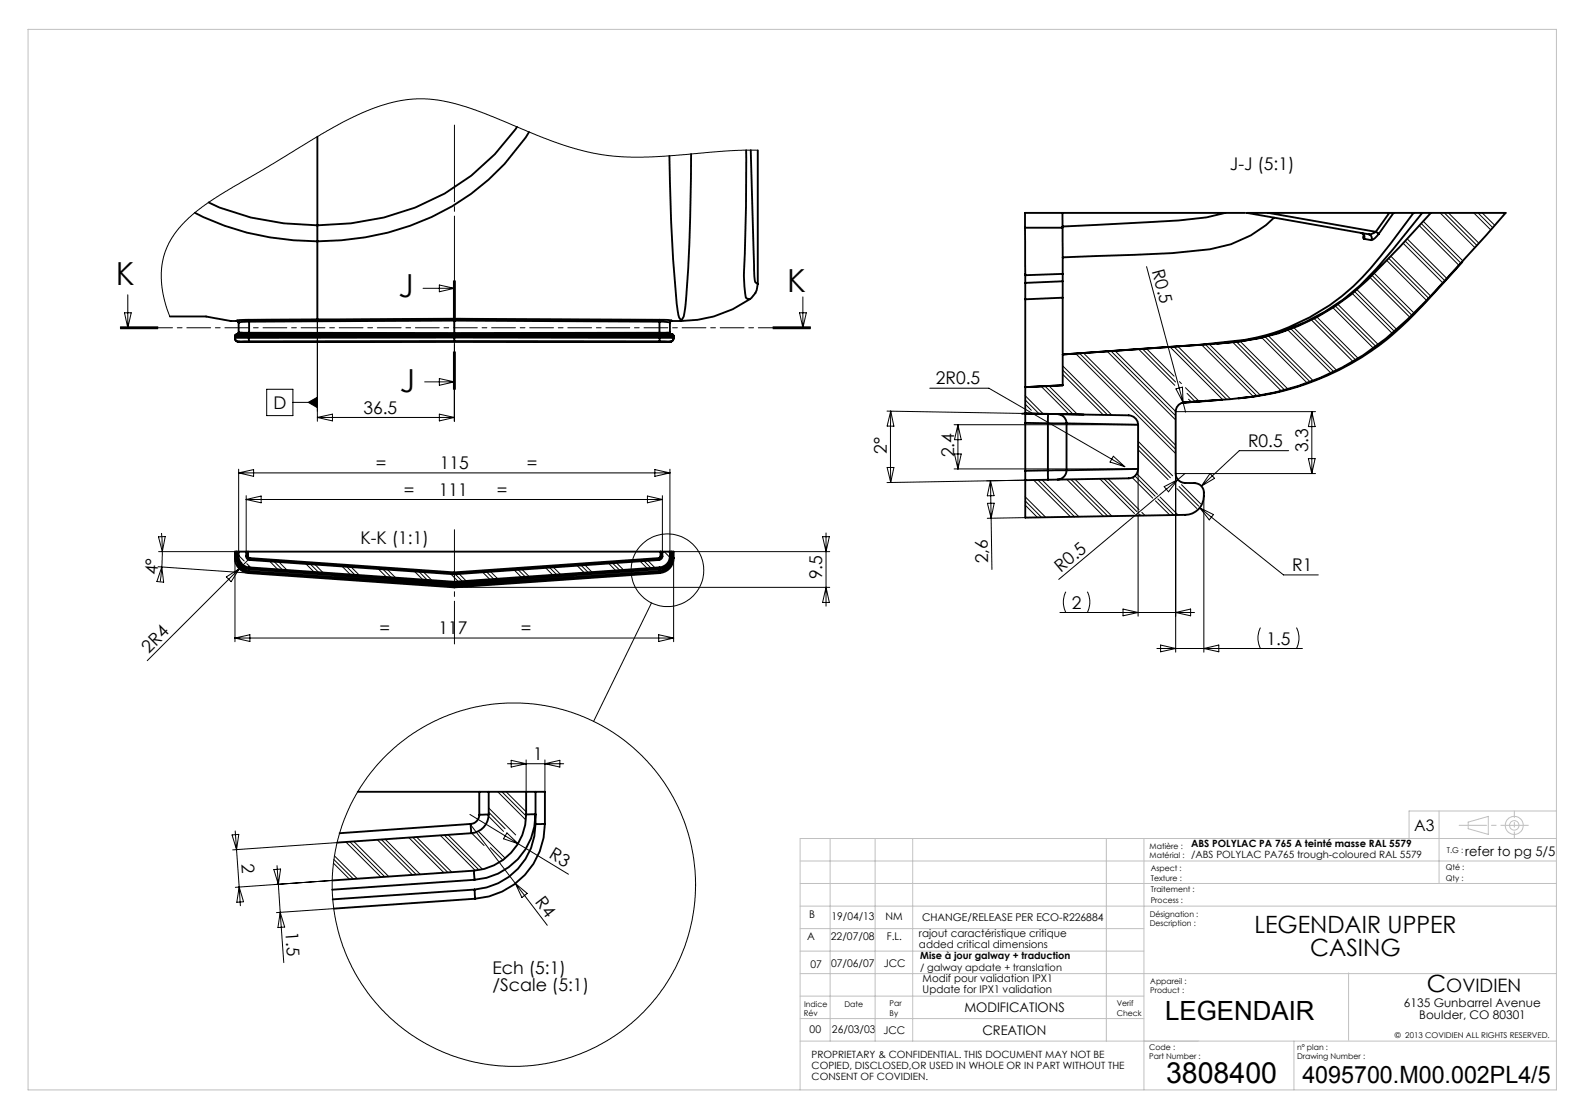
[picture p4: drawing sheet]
<svg xmlns="http://www.w3.org/2000/svg" width="420mm" height="297mm" viewBox="0 0 420 297" stroke-linecap="round" stroke-linejoin="round" font-family="sans-serif">
<g fill="none" stroke="#000" stroke-width=".27">
<path d="M202.1 40.1l-7.4 .1-21.8 1.7h-5.7l-4.7-.4-5.6-.9-7.8-2.3-5.9-2.2-14.1-5.9-4.7-1.7-3.8-1.1-3.9-.7-3.4-.4-4.5 .2-4.8 .9-4.1 1.3-3.3 1.4-5.2 2.5-4.1 2.2-28.8 17.3-4.6 3.1-4.2 3.5-2.3 2.5-1.9 2.8-1.4 3.1-.8 2.7-.3 2.8 .2 3.9 .7 3.9 1.4 4M379 59.6l10.5 10.5M379.5 59l10.6 10.5M384 56.8l9.3 9.2M385.2 56.8l8.6 8.6M386.3 56.8l8.1 8M393 56.8l4.5 4.5M394.1 56.8l4 3.9M395.3 56.8l3.3 3.3M34.1 78.6v8.8M84.6 60.1v52.2M112.8 76.9h8.3"/>
<path d="M117.2 76l3.9 .9-3.9 .9zM120.9 74.9v10M121.2 74.9v10M121.4 74.9v10M214.1 79.2v8.2M305.8 71.1l9.7 36.2M360.4 78.1l10.8 10.7M361.1 77.6l10.7 10.7M361.7 77.1l10.7 10.7M365.3 74l10.5 10.5M365.9 73.4l10.5 10.6M366.4 72.8l10.6 10.6"/>
<path d="M369.8 69.4l10.6 10.7M370.3 68.9l10.7 10.6M370.9 68.3l10.6 10.6M374.2 64.8l10.5 10.6M374.7 64.3l10.6 10.5M375.2 63.7l10.6 10.5M378.5 60.1l10.5 10.6M32.1 87.4h10M32.1 87.6h10M32.1 87.1h10M33.2 83.4h1.8l-.9 4zM120.9 93.8v10"/>
<path d="M121.2 93.8v10M121.4 93.8v10zM206.1 87.4h10M206.1 87.6h10M206.1 87.1h10M213.2 83.4h1.8l-.9 4zM283.4 97.5l13.1 13.2M283.4 98.7l11.9 11.9M283.4 99.8l10.8 10.8M286.8 94.3l26.7 26.6M287.9 94.2l25.6 25.6M288.9 94.1l24.6 24.6"/>
<path d="M295.2 93.7l18.3 18.3M296.3 93.6l17.2 17.2M297.3 93.5l16.2 16.2h37.3M303.6 93.1l9.7 9.6M304.7 93l8.8 8.8M305.7 93l7.4 7.3M312 92.5l14.1 14.1M313.1 92.4l14 14.1M314.1 92.4l14.1 14M320.4 91.9l13.6 13.6M321.5 91.9l13.5 13.5M322.5 91.8l13.5 13.4"/>
<path d="M328.6 91.1l13 13M329.6 91l12.8 12.9M330.6 90.9l12.7 12.7M336.4 90l12 11.9M337.3 89.7l11.9 12M338.1 89.4l12 12M343.3 87.8l11.5 11.5M344.1 87.6l11.4 11.3M345 87.3l11.2 11.2M349.6 85.2l11 11M350.3 84.8l11.1 11M351 84.3l11.1 11.2"/>
<path d="M355.4 82l10.7 10.7M356.1 81.6l10.6 10.6M356.7 81.1l10.7 10.6M71.1 103.8h7v7h-7zM78.1 107.3h6.5M82.2 107.3l2.4-1.4v2.8zM84.6 111.3h36.5M84.6 111.3l4.1-.9v1.8zM113.2 101.8h7.9M117.2 100.9l3.9 .9-3.9 .9zM117.2 110.4l3.9 .9-3.9 .9zM121.1 103.8v8.5"/>
<path d="M236.5 109.6l36.9 .6M237.5 109.6v19M237.5 109.6l.9 4h-1.8zM247.9 103.5h15.8l36.2 20.9M254.4 113.2h49.1M255.4 113.2v11.8M255.4 113.2l.9 4h-1.8zM273.4 105.5l4.8 4.8M273.4 106.6l3.7 3.7M273.4 107.8l1.6 1.6M277.6 103l7.5 7.5M278.7 103l7.5 7.5"/>
<path d="M279.8 102.9l7.5 7.6M303.5 117.6l9.2 9.3M303.5 118.8l8.6 8.6M303.5 119.9l8 8M313.6 103.7l1.7-.5 .2 4.1zM314.5 101.7l.5 .6M315.5 107.3l.7 2.6M316.1 103.4l3.7 3.6M316.5 104.9l2.2 2.2M316.9 106.4l.8 .7M349.8 109.7v16.6M349.8 109.7l.9 4h-1.8z"/>
<path d="M63.6 125.1v22M63.6 126.1h115M63.6 126.1l4-.9v1.8zM65.7 132.1v15M65.7 133.2h110.9M65.7 133.2l3.9-.9v1.8zM172.6 132.3l4 .9-4 .9zM174.6 125.2l4 .9-4 .9zM176.6 132.1v15M178.6 125.1v22M236.6 124.6h1.8l-.9 4zM254.4 125h49.1v39.3"/>
<path d="M254.5 121h1.8l-.9 4zM263.3 134.2h1.8l-.8 4zM264.1 128.2l.2 10M264.1 128.2l1 3.9-1.8 .1zM264.3 138.2l.2 13.6M273.4 128l-36.9 .7M273.4 138l-10.1 .2M273.4 132.5l5.4 5.4M273.4 133.6l4.3 4.3M273.4 134.7l3.2 3.3M275.6 128l9.9 9.8M276.8 127.9l9.8 9.9"/>
<path d="M277.8 127.9l9.9 9.9M284.5 127.8l9.8 9.9M285.6 127.8l9.8 9.8M286.7 127.8l9.8 9.8M293.3 127.7l9.2 9.2M294.4 127.6l8.7 8.8M295.5 127.6l8.2 8.3M296.9 121.6l3 2.8-3.9-1.2zM301.9 127.3l5.5 5.5M302.6 126.9l5.4 5.4M303.1 126.3l5.5 5.5M303.8 137.1l.4 .4"/>
<path d="M304.5 136.6l.8 .8M308.1 133.5l3.9 3.8M308.8 133l4.3 4.3M309.4 132.5l4.7 4.8M310.4 129.7l3.7-1.8-2.5 3.2zM313.8 130.2l5.4 5.4M314.1 127.9l-31.8 26.6M314.4 129.7l5.3 5.2M315.1 129.2l5 5.1M316 126.3l-1.9 1.6M319.9 135.4l22.4 17.9h9.2M319.9 135.4l3.7 1.8-1.1 1.4z"/>
<path d="M321 131.3v42.6M322.7 126.2l1.2 1.3-3.5 2.1zM343.6 120.2h-13.1l-10.1 9.4M348.9 122.3h1.8l-.9 4zM350.8 126.3h-37.3v47.6M42.2 151.1l24.2 1.7M42.3 143.1l1.8-.1-.8 4.1zM42.3 147.1h20.8M43.1 142.1l.2 5M43.1 151.2l-.3 3.8M43.1 151.2l.5 4-1.8-.2zM43.3 147.1l-.2 4.1"/>
<path d="M60.4 153.8l3.4-2.2-2.2 3.5zM62.7 148.8v22.3M63.6 148.1l1.5 1.5M63.9 149.5l.7 .6M65.3 150.8l.2 .3M65.8 150.3l1.1 1M66.6 148.8l-27.3 27.3M71.9 149.6l2.2 2.2M73.1 149.8l2.2 2.1M74.4 149.8l2.1 2.2M81.6 150.4l2.1 2.1M82.8 150.4l2.1 2.2"/>
<path d="M84 150.5l2.1 2.2M91.3 151l2.1 2.2M92.5 151.1l2.1 2.1M93.7 151.2l2.1 2.1M100.9 151.7l2.1 2.1M102.1 151.8l2.2 2.1M103.3 151.9l2.2 2.1M110.6 152.4l2.1 2.1M111.8 152.4l2.1 2.2M113 152.5l2.1 2.2M120.2 153l2 2M121.1 156.6h100.2"/>
<path d="M121.4 153.1l1.9 1.9M122.4 153l1.9 1.9M128.7 152.6l1.9 1.8M129.8 152.5l1.9 1.9M130.8 152.4l1.9 1.9M137.1 152l1.9 1.8M138.2 151.9l1.9 1.9M139.2 151.8l1.9 1.9M145.5 151.4l1.9 1.9M146.6 151.3l1.8 1.9M147.6 151.3l1.9 1.8M153.9 150.8l1.9 1.9"/>
<path d="M155 150.7l1.8 1.9M156 150.7l1.9 1.8M162.3 150.2l1.9 1.9M163.3 150.1l1.9 1.9M164.4 150.1l1.9 1.8M170.7 149.6l1.9 1.9M171.7 149.6l1.9 1.8M172.8 149.5l1.9 1.9M177.1 147.1l1.5 1.5M178.3 147.1l.3 .4M179.1 147.1h42.2M179.6 148.8v22.3"/>
<path d="M219.4 143.1h1.8l-.9 4zM220.3 142.1v19.5M220.3 156.6l.9 4h-1.8zM284.2 157.8a6.1 6.1 0 0 0 0 5.5M289.9 157.8a6.1 6.1 0 0 1 0 5.5M62.7 170.1h116.9M62.7 170.1l3.9-.9v1.8zM173.7 160.7l-15.4 31.6M175.6 169.2l4 .9-4 .9zM282.6 163.3h35.9M299.5 162.4l4 .9-4 .9zM308.5 172.9h38.8"/>
<path d="M309.5 172l4 .9-4 .9zM313.5 163.3l4-.9v1.8zM321 172.9l4-.9v1.8zM336.1 167.3a6.1 6.1 0 0 0 0 5.6M345.7 167.3a6.1 6.1 0 0 1 0 5.6M125.3 219.6l20.6 27.1M125.3 217.1l26.3 16M130.3 217.6l4 4M130.3 215.4l7.2 7.2M130.3 216.5l4.4 4.4M132.8 211.1l7.4 7.5M133.8 211.1l6.5 6.5"/>
<path d="M135 211.1l5.3 5.3M135.3 203.6h15M136.3 202.7l4 .9-4 .9zM140.3 202.6v8.5M145.3 202.6v8.5M145.3 203.6l4-.9v1.8zM61.9 222.6l1.8-.1-.6 4zM62.7 221.5l1.1 15M63.8 236.5l.3 5M63.8 236.5l1.1 3.9-1.8 .2zM73 231.8l1.8-.1-.6 4.1zM73.9 230.8l.3 5"/>
<path d="M74.2 235.8l.5 7.4M88.6 234.7l-25.8 1.9M88.9 230.1l4.3 4.3M89 229.2l5.2 5.1M89.2 228.2l6.1 6.1M89.9 224.6l-27.8 2M92.2 224.5l9.4 9.4M93.3 224.4l9.3 9.4M94.3 224.3l9.4 9.4M100.6 223.9l9.4 9.4M101.7 223.8l9.3 9.4M102.7 223.7l9.4 9.4"/>
<path d="M109 223.3l9.4 9.4M110.1 223.2l9.3 9.4M111.1 223.2l9.4 9.3M117.4 222.7l9.4 9.4M118.5 222.6l9.2 9.3M119.5 222.6l9.2 9.2M125.8 222.1l3.3 3.3M127.5 221.6l7.2 7.2M130.8 226l3.3 3.3M135.2 222.1l2.9 2.8-3.8-1.3zM137.4 235.5l3.2 2.7-1.4 1.1zM74.7 243.2l1 13.4"/>
<path d="M74.7 243.2l1.2 4-1.8 .1zM89 242.2l-15.3 1.1"/>
<circle cx="178" cy="152" r="9.7"/>
<circle cx="137" cy="235.9" r="48.4"/>
</g>
<g fill="none" stroke="#c0c0c0" stroke-width=".27">
<path d="M7.5 7.8h407.5v282.8h-407.5zM383.8 216.2v19.3M391.5 219.2l5.4-1.5v4.8l-5.4-1.6zM415 216.2h-39.3v7.4M213.4 229.5h201.6M213.4 235.5h201.6M221.4 223.6v54M233.4 223.6v54M243.4 223.6v54M295 223.6v54M305 223.6v67M415 223.6h-201.6v67"/>
<path d="M213.4 241.6h201.6M213.4 247.6h91.6M213.4 253.6h91.6M213.4 259.6h201.6M359.6 259.4v18M213.4 265.6h91.6M213.4 271.6h91.6M213.4 277.6h201.6M345.1 277.6v13"/>
<circle cx="403.8" cy="220.1" r="2.39"/>
<circle cx="403.8" cy="220" r="1.28"/>
</g>
<path d="M316.3 107.2a2.71 2.71 0 0 0-2.8 2.5M313.5 126.3a2.52 2.52 0 0 0 2.5 2.5" fill="none" stroke="#c3c8d2" stroke-width=".27"/>
<path d="M121.2 74.9v28.9" fill="none" stroke="#000" stroke-width=".27" stroke-dasharray="6.3 1.3 1.3 1.3" stroke-dashoffset="3.9"/>
<path d="M32.1 87.4h184" fill="none" stroke="#000" stroke-width=".27" stroke-dasharray="6.3 1.3 1.3 1.3" stroke-dashoffset="2.6"/>
<path d="M121.2 33.4v78.9" fill="none" stroke="#000" stroke-width=".27" stroke-dasharray="30.5 1.3 1.3 1.3" stroke-dashoffset="10"/>
<path d="M121.2 141.2v30.5" fill="none" stroke="#000" stroke-width=".27" stroke-dasharray="30.5 1.3 1.3 1.3" stroke-dashoffset="15.2"/>
<path d="M389.1 220h18.5" fill="none" stroke="#c0c0c0" stroke-width=".27" stroke-dasharray="30.5 1.3 1.3 1.3" stroke-dashoffset="23.2"/>
<path d="M403.8 216.2v7.3" fill="none" stroke="#c0c0c0" stroke-width=".27" stroke-dasharray="30.5 1.3 1.3 1.3" stroke-dashoffset="28.7"/>
<path d="M82.2 107.3l2.4-1.4v2.8z" fill="#000"/>
<g fill="none" stroke="#000" stroke-width=".5">
<path d="M84.6 36.4v23.7M137.9 33.8a60 60 0 0 1-44.3 25.7l-9 .6M141.1 35.2a62.6 62.6 0 0 1-43.8 28.1l-6.3 .8-6.4 .2M52 56.7a69.8 69.8 0 0 0 32.6 7.6M55.6 54a66 66 0 0 0 29 6.1M178.5 41.6a360.8 360.8 0 0 0 2.4 42.4l.7 1.6M184.3 41.1a398.5 398.5 0 0 1-1.6 41.1l-.3 2.1-.8 1.3M199 40a590.3 590.3 0 0 1-.6 33.5l.5 5.9 1.1 .4M200.2 40l.9 31.9a5.6 5.6 0 0 0 .5 3.5l.5 .3M202.1 40.1v35.6M283.3 56.8l.1 3.6M326.7 56.8l-5 1.2-7.3 .8-31 1.6"/>
<path d="M326.7 56.8h5.4M326.7 56.8h-53.4v3.9M338.2 56.8h-5.7l32.6 5.7M338.2 56.8h32.3M338.2 56.8l28.7 5M339.8 58a30 30 0 0 1-17.1 8.5l-10.1 1-29.2 1.1M370.5 56.8h1.1M370.5 56.8l-3.6 5M371.6 56.8h5.3M371.6 56.8l-3.9 5.6M376.9 56.8a147.1 147.1 0 0 1-16 19.5 57.4 57.4 0 0 1-29 14.3l-11.7 1.3-36.8 2.6M376.9 56.8h2.4"/>
<path d="M379.3 56.8h2.3M379.3 56.8l-7.8 9.7-4.5 5.2a59.5 59.5 0 0 1-42.4 19.9M381.6 56.8h19.9l-5.2 5.9-15.6 17.1a86.1 86.1 0 0 1-22.8 18.2 75.5 75.5 0 0 1-29.9 8.4l-12.2 .8a2.54 2.54 0 0 0-2.3 2.5v16.6a2.47 2.47 0 0 0 2.5 2.5h2.6a2.67 2.67 0 0 1 2.4 3.5 5 5 0 0 1-4.9 5l-42.7 .7v-10M381.6 56.8l-8.4 9.1-8.6 8.8a59.9 59.9 0 0 1-39.8 16.9l-41.4 2.9M84.6 64.3v20.9M84.6 60.1v4.2M200 79.8a31.5 31.5 0 0 1-18.4 5.8M202.1 75.7a4.9 4.9 0 0 1-2.1 4.1M273.3 60.7l.1 12.7M273.3 60.7h10.1M273.4 79.8v23.2M273.4 75.4v4.4"/>
<path d="M273.4 73.4v2M283.4 60.4v8.2M283.4 73v21.2M283.4 68.6v4.4M283.4 79.4l-10 .4M283.4 75l-10 .4M283.4 73l-10 .4M363.1 62.2a1 1 0 0 1 .6 1.5M363.1 62.2l.5 .2 .1 .4M363.6 62.8l-.1 .4 .2 .5M363.7 63.7l1.9 .3M365.1 62.5a1.01 1.01 0 0 1 .5 1.5"/>
<path d="M366.9 61.8l-1 .5-.8 .2M366.9 61.8l.8 .6M367.7 62.4a3.6 3.6 0 0 1-2.1 1.6M390 69.8a196 196 0 0 1-20.3 20.8 73.1 73.1 0 0 1-39.5 15.6M45.3 84.4h9.7l6.5 1.2h1.6M62.7 89.7h3.7M62.7 89.6a1.09 1.09 0 0 0 .9 1.5M63.1 89.2h3.3M63.1 89.1l3.3 .1M63.1 89.2l-.3 .1-.1 .4M63.1 85.5l.3 .1 .2 .4M63.1 89.1h.1"/>
<path d="M63.1 89.1l-.3 .2-.1 .3M63.1 85.6l.4 .2 .1 .3M63.1 85.5v.1M63.1 89.1v.1M63.6 91.1h.1M63.6 88.6l-.2 .5h-.3M63.6 88.6l2.8 .1M63.6 88.6l-.1 .4-.4 .1M63.6 91.1h115M63.6 86v2.6M66.4 90.1v.9M66.4 90.1h-3.7a.9 .9 0 0 0 .9 1"/>
<path d="M66.4 89.7h109.5M66.4 90.1h109.5M66.4 89.7v.4M66.4 85.3l-3.3 .2M66.4 89.2v.5M66.4 85.3v.5M66.4 89.2h109.5M66.4 91l-2.8 .1M66.4 88.7v.5M66.4 85.8l-2.8 .2M66.4 91h109.5M66.4 88.7h109.5"/>
<path d="M66.4 85.8v2.9M84.6 85.2l-18.2 .1M84.6 85.2l.1 .5M84.7 85.7l-18.3 .1M121.1 85l54.8 .3M121.1 85l-36.5 .2M121.1 85.5v5.5M121.1 85.5l54.8 .3M121.1 85v.5M121.1 85.5h.1M121.1 85.5l-36.4 .2M175.9 91l2.7 .1"/>
<path d="M175.9 88.7v.5M175.9 85.8l2.7 .2M175.9 85.8v2.9M175.9 85.3l3.2 .2M175.9 89.2v.5M175.9 85.3v.5M175.9 90.1v.9M175.9 90.1h3.7a.9 .9 0 0 1-1 1M175.9 89.7v.4M178.6 91.1h.1M178.6 88.6l-2.7 .1M178.6 88.6l.2 .4 .3 .1"/>
<path d="M178.6 86v2.6M179.1 89.1l-3.2 .1M179.1 89.2h-3.2M179.1 89.2h.3l.2 .5M179.1 85.5l-.3 .2-.2 .3M179.1 89.1l.4 .2 .1 .3M179.1 89.1h.1M179.1 85.6l-.3 .1-.2 .4M179.1 85.6h2.5M179.1 85.5v.1M179.1 89.1v.1M179.6 89.7h-3.7"/>
<path d="M179.6 89.6a1.12 1.12 0 0 1-1 1.5M283.4 94.5v8.2M273.4 110.2l27.6 .5a2.56 2.56 0 0 1 2.5 2.5M273.4 110.2l6.1 .1M273.4 110.2h.1M273.4 110.4v2.3M273.4 110.2l-.9 .1M273.4 103.2v7M273.4 112.7v12.8M273.4 112.7l6 .2M279.4 112.9h5M279.4 112.9v12.5"/>
<path d="M279.5 110.3l2.5 .1M279.5 110.3l-.1 2.6M282 110.4a2.53 2.53 0 0 1 2.4 2.5M282 110.4l7 .1M283.4 102.7l-10 .5M284.4 112.9l19.1 .3M284.4 112.9v12.5M303.5 113.2v11.8M321.6 106.9l-6.1 .4M325.9 106.6l-10.5 .7M273.4 125.5v2.5M279.4 125.4l.1 2.5"/>
<path d="M279.4 125.4l-6 .1M284.4 125.4a2.47 2.47 0 0 1-2.4 2.4M284.4 125.4h-5M303.5 125a2.53 2.53 0 0 1-2.5 2.5l-27.6 .5M303.5 125l-19.1 .4M62.7 148.8h.4M62.7 148.8a4 4 0 0 0 3.7 4M63.1 147.1h.5M63.1 147.1h-.4v1.7M63.1 148.8a3.4 3.4 0 0 0 3.3 3.5M63.1 147.1v1.7M63.6 148.3a2.96 2.96 0 0 0 2.8 3"/>
<path d="M63.6 148.3h-.4a3.3 3.3 0 0 0 3.2 3.5M63.6 147.1v1.2M63.6 147.1h2.1M65.7 148.3a.96 .96 0 0 0 .9 1M65.7 148.3h.4M65.7 147.1h.4M65.7 147.1v1.2M66.1 148.3l.5 .5M66.1 147.1h110M66.1 147.1v1.2M66.4 152.8l54.7 3.8M66.4 152.3v.5"/>
<path d="M66.4 151.8l54.7 3.8M66.4 152.3l54.7 3.8M66.4 151.3v.5M66.4 151.3l54.7 3.8M66.6 149.3l54.5 3.8M66.6 148.8v.5M66.6 148.8l54.5 3.8M121.1 152.6v.5M121.1 155.1v.5M121.1 156.1v.5M175.7 148.8v.5M175.7 148.8l-54.6 3.8"/>
<path d="M175.7 149.3l-54.6 3.8M175.9 151.3v.5M175.9 151.3l-54.8 3.8M175.9 152.3v.5M175.9 151.8l-54.8 3.8M175.9 152.3l-54.8 3.8M175.9 152.8l-54.8 3.8M176.1 148.3l-.4 .5M176.1 148.3h.5M176.1 147.1h.5M176.1 147.1v1.2M176.6 148.3a1.04 1.04 0 0 1-.9 1"/>
<path d="M176.6 147.1v1.2M176.6 147.1h2M178.6 148.3a2.96 2.96 0 0 1-2.7 3M178.6 148.3h.4a3.2 3.2 0 0 1-3.1 3.5M178.6 147.1h.5M178.6 147.1v1.2M179.1 148.8h.5M179.1 147.1h.5v1.7M179.1 148.8a3.5 3.5 0 0 1-3.2 3.5M179.1 147.1v1.7M179.6 148.8a4 4 0 0 1-3.7 4M95.4 211.1h32.4"/>
<path d="M125.5 219.7l.2 2.4M125.5 219.7l-34.9 2.4M127.8 217.2a2.47 2.47 0 0 1-2.3 2.5M127.8 211.1h2.5M127.8 211.1v6.1M130.3 217.1a5 5 0 0 1-4.6 5M130.3 217.1l-2.5 .1M130.3 211.1v6M130.3 211.1h10M140.3 217.1a15 15 0 0 1-13.9 15M140.3 217.1h2.5a17.4 17.4 0 0 1-16.3 17.5M140.3 211.1h2.5"/>
<path d="M140.3 211.1v6M142.8 211.1h2.5v8.5M142.8 219.7a17.5 17.5 0 0 1-16.3 17.5M142.8 211.1v8.6M145.3 219.6l-2.5 .1M145.3 219.6a20 20 0 0 1-18.6 20M125.7 222.1l-35.8 2.5M126.4 232.1l.1 2.5M126.4 232.1l-37.8 2.6M126.5 237.2l.2 2.4M126.5 234.6l-37.9 2.6M126.5 237.2l-37.8 2.6"/>
<path d="M126.7 239.6l-37.7 2.6"/>
</g>
<g font-size="8.5">
<text x="30.9" y="76">K</text>
<text x="209.9" y="77.8">K</text>
<text x="106.2" y="79.2">J</text>
<text x="106.6" y="104.5">J</text>
</g>
<text font-size="7.8" x="310.9" y="288.7">3808400</text>
<text font-size="7.1" x="310.7" y="271.8">LEGENDAIR</text>
<g font-size="6.3">
<text x="334.5" y="248.7">LEGENDAIR UPPER</text>
<text x="349.4" y="255">CASING</text>
<text x="380.5" y="264.4">C</text>
<text x="347.3" y="288.8">4095700.M00.002PL4/5</text>
</g>
<text font-size="4.9" x="385.7" y="264.4">OVIDIEN</text>
<g font-size="4.7">
<text x="328" y="45.2">J-J (5:1)</text>
<text x="307.2" y="72.3" transform="rotate(75 307.2 72.3)">R0.5</text>
<text x="249.5" y="102.5">2R0.5</text>
<text x="72.9" y="109">D</text>
<text x="96.9" y="110.3">36.5</text>
<text x="332.8" y="119.1">R0.5</text>
<text x="100.2" y="125">=</text>
<text x="117.3" y="125">115</text>
<text x="140.5" y="125">=</text>
<text x="236.4" y="120.9" transform="rotate(-90 236.4 120.9)">2°</text>
<text x="254.4" y="121.9" transform="rotate(-90 254.4 121.9)">2.4</text>
<text x="348.8" y="120.6" transform="rotate(-90 348.8 120.6)">3.3</text>
<text x="107.7" y="132.1">=</text>
<text x="117" y="132.1">111</text>
<text x="132.5" y="132.1">=</text>
<text x="96.1" y="145.1">K-K (1:1)</text>
<text x="42" y="153.4" transform="rotate(-86 42 153.4)">4°</text>
<text x="219.3" y="154.5" transform="rotate(-90 219.3 154.5)">9.5</text>
<text x="263.5" y="150.2" transform="rotate(-91 263.5 150.2)">2,6</text>
<text x="282.9" y="152.7" transform="rotate(-40 282.9 152.7)">R0.5</text>
<text x="344.6" y="152.2">R1</text>
<text x="285.8" y="162.3">2</text>
<text x="101.2" y="169.1">=</text>
<text x="117" y="169.1">117</text>
<text x="138.9" y="169.1">=</text>
<text x="337.7" y="171.8">1.5</text>
<text x="39.7" y="174.3" transform="rotate(-45 39.7 174.3)">2R4</text>
<text x="142.2" y="202.6">1</text>
<text x="64.4" y="230.3" transform="rotate(86 64.4 230.3)">2</text>
<text x="146.2" y="228.6" transform="rotate(31 146.2 228.6)">R3</text>
<text x="142.6" y="240.6" transform="rotate(53 142.6 240.6)">R4</text>
<text x="76.1" y="248.5" transform="rotate(86 76.1 248.5)">1.5</text>
<text x="131.4" y="259.7">Ech (5:1)</text>
<text x="131.4" y="264.2">/Scale (5:1)</text>
</g>
<text font-size="4.2" x="377.1" y="221.5">A3</text>
<g font-size="3.5">
<text x="390.7" y="228.3">refer to pg 5/5</text>
<text x="257.2" y="269.7">MODIFICATIONS</text>
<text x="262" y="275.9">CREATION</text>
</g>
<g font-size="3.2">
<text x="374.4" y="268.4">6135 Gunbarrel Avenue</text>
<text x="378.5" y="271.6">Boulder, CO 80301</text>
</g>
<g font-size="2.8">
<text x="215.7" y="244.8">B</text>
<text x="221.8" y="245.4">19/04/13</text>
<text x="236.2" y="245.4">NM</text>
<text x="245.9" y="245.6">CHANGE/RELEASE PER ECO-R226884</text>
<text x="215.3" y="250.7">A</text>
<text x="221.6" y="250.7">22/07/08</text>
<text x="236.5" y="250.7">F.L.</text>
<text x="245.1" y="249.8">rajout caractéristique critique</text>
<text x="221.6" y="257.9">07/06/07</text>
<text x="235.7" y="257.9">JCC</text>
<text x="245.1" y="252.6">added critical dimensions</text>
<text x="216.1" y="258.1">07</text>
<text x="246" y="261.9">Modif pour validation IPX1</text>
<text x="246" y="264.7">Update for IPX1 validation</text>
<text x="215.9" y="275.4">00</text>
<text x="221.9" y="275.4">26/03/03</text>
<text x="235.6" y="275.6">JCC</text>
</g>
<g font-size="2.7">
<text x="317.6" y="225.7">ABS POLYLAC PA 765 A teinté masse RAL 5579</text>
<text x="317.6" y="228.7">/ABS POLYLAC PA765 trough-coloured RAL 5579</text>
<text x="245.4" y="255.8">Mise à jour galway + traduction</text>
<text x="245.4" y="258.8">/ galway apdate + translation</text>
<text x="216.4" y="282">PROPRIETARY &amp; CONFIDENTIAL. THIS DOCUMENT MAY NOT BE</text>
<text x="216.4" y="285">COPIED, DISCLOSED,OR USED IN WHOLE OR IN PART WITHOUT THE</text>
<text x="216.4" y="288">CONSENT OF COVIDIEN.</text>
</g>
<g font-size="2.1">
<text x="306.6" y="226.3">Matière :</text>
<text x="385.8" y="227.5">T.G :</text>
<text x="306.6" y="228.8">Matérial :</text>
<text x="306.9" y="232.2">Aspect :</text>
<text x="385.5" y="232">Qté :</text>
<text x="306.9" y="237.9">Traitement :</text>
<text x="306.9" y="234.8">Texture :</text>
<text x="385.5" y="235">Qty :</text>
<text x="306.6" y="244.4">Désignation :</text>
<text x="306.9" y="240.7">Process :</text>
<text x="306.6" y="247">Description :</text>
<text x="306.8" y="262.2">Appareil :</text>
<text x="214.4" y="268.6">Indice</text>
<text x="225.2" y="268.6">Date</text>
<text x="237.2" y="268.3">Par</text>
<text x="297.8" y="268.3">Verif</text>
<text x="306.8" y="264.8">Product :</text>
<text x="214.4" y="270.9">Rév</text>
<text x="237.2" y="270.9">By</text>
<text x="297.8" y="270.9">Check</text>
<text x="306.4" y="280">Code :</text>
<text x="345.9" y="280">n° plan :</text>
<text x="372" y="276.7">© 2013 COVIDIEN ALL RIGHTS RESERVED.</text>
<text x="306.4" y="282.3">Part Number :</text>
<text x="345.9" y="282.3">Drawing Number :</text>
</g>
</svg>
